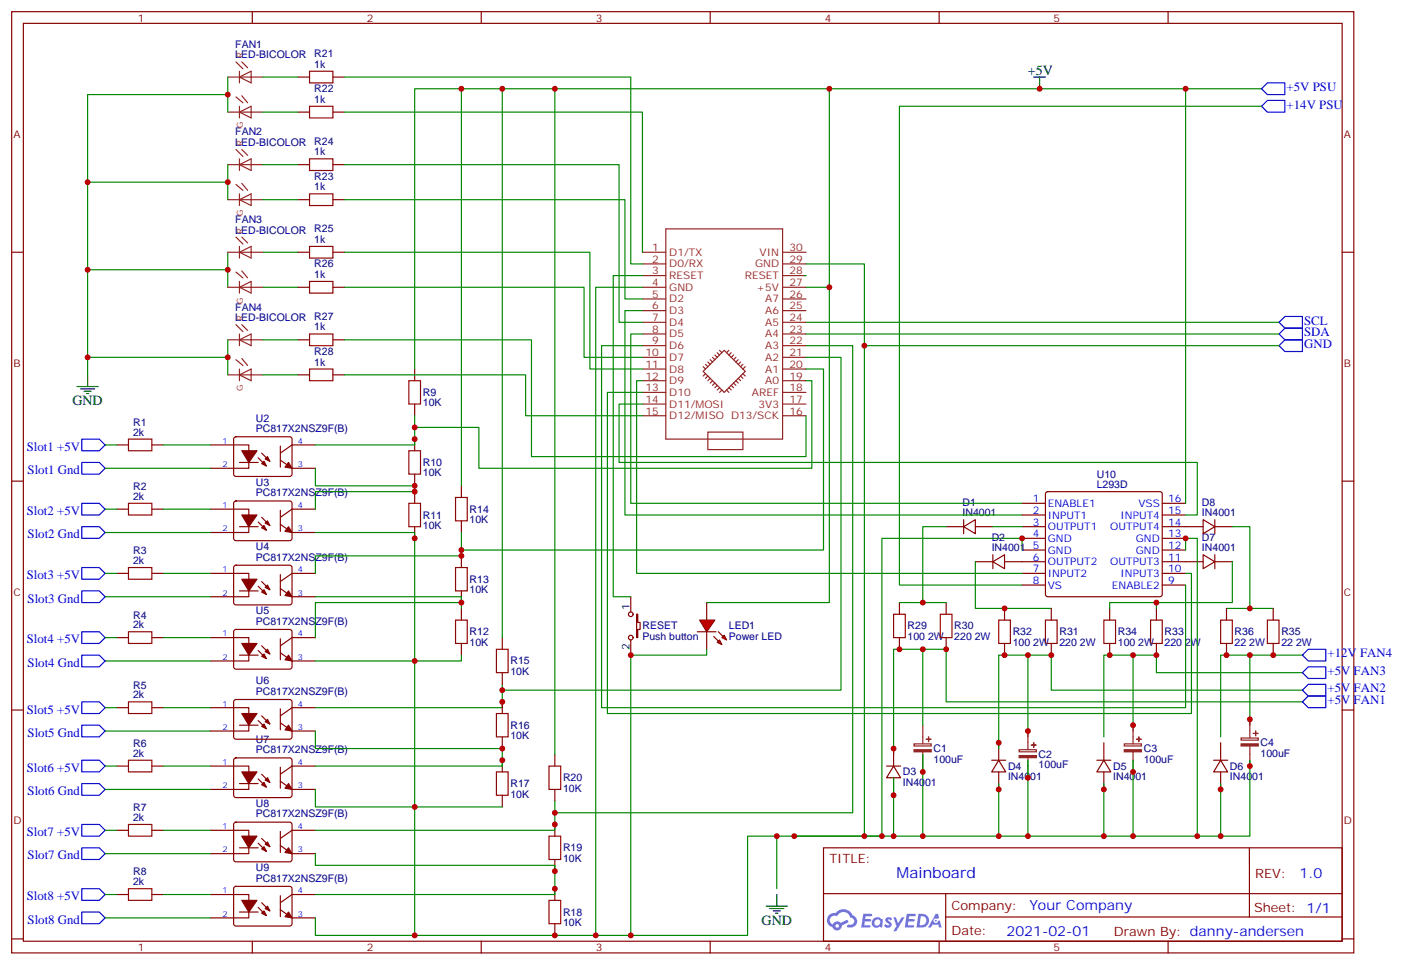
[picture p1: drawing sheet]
<svg xmlns="http://www.w3.org/2000/svg" width="423mm" height="292mm" viewBox="0 0 423 292" stroke-linecap="round" stroke-linejoin="round" font-family="sans-serif">
<g fill="none" stroke="#870000" stroke-width=".35">
<path d="M3.5 3.5h405.4v284.4h-405.4zM7.1 7.1h398.2v277.2h-398.2zM76.2 3.5v3.6M145.3 3.5v3.6M214.5 3.5v3.6M283.6 3.5v3.6M352.8 3.5v3.6M3.5 76.2h3.6M405.3 76.2h3.6M3.5 145.3h3.6M405.3 145.3h3.6M3.5 214.5h3.6"/>
<path d="M405.3 214.5h3.6M248.7 256.1h156.6v28.2h-156.6zM377.3 256.1v20.9M248.7 270h156.5M285.6 277h119.6M285.6 270v14.1M3.5 283.6h3.6M76.2 284.3v3.6M145.3 284.3v3.6M214.5 284.3v3.6M283.6 284.3v3.6M352.8 284.3v3.6"/>
<path d="M405.3 283.6h3.6"/>
</g>
<g fill="#5487ff">
<path d="M267.7 277.3a1.22 1.22 0 0 1 1.7 .3l-.4 .5a.47 .47 0 0 0-.3-.4 .47 .47 0 0 0-.5 .2l.1 .3a1.14 1.14 0 0 1 .8 1.7 1.14 1.14 0 0 1-1.9 0l-.2-.2 .5-.5 .7 .4a.29 .29 0 0 0 .3-.3 .29 .29 0 0 0-.2-.3 1.04 1.04 0 0 1-.6-1.7z"/>
<path d="M260.7 276h2.4l.3 .2-.2 .5-1.8 .1-.1 .8h1.5l.3 .4-.3 .4h-1.6l-.2 1.1h1.7l.2 .3-.2 .3-2.6 .1z"/>
<path d="M273.8 276h2.4l.3 .2-.1 .5-1.8 .1-.2 .8h1.6l.3 .4-.4 .4h-1.6l-.1 1.1h1.7l.2 .3-.2 .3-2.6 .1z"/>
<path d="M282.6 276.1h.7l.3 1.2-.6 .3a.69 .69 0 0 0-1 .3 .69 .69 0 0 0 .4 1 .69 .69 0 0 0 .9-.7l.5-.2 .6 2.2h-.8l-.2-.9h-1.8l-.5 .9h-.8z"/>
<path d="M269.8 277.1h.8l.6 1.8 1.1-1.8h.9l-2.6 4.2h-.8l.9-1.5z"/>
<path d="M277.4 276.1l-.6 4.1h1.3a2.11 2.11 0 0 0 2.5-2.1 2.11 2.11 0 0 0-2.5-2zM278.1 276.8a1.43 1.43 0 0 1 1.6 1.6 1.43 1.43 0 0 1-2 1.1z"/>
<path d="M263.7 277.7a1.54 1.54 0 0 0-.1 2.1 1.54 1.54 0 0 0 2.2 .2l.6 .2 .3-2.3-.2-.2-.4-.1a1.49 1.49 0 0 0-2.4 .1zM264 278.7a.94 .94 0 0 1 1.8 0 .94 .94 0 0 1-1.8 0z"/>
<path d="M250.4 276.4a2.18 2.18 0 0 0 1.1 3.7 1.44 1.44 0 0 0 1.6 1 1.44 1.44 0 0 0 1.2-1.5l2-1-.5-.8-1.9 1a1.47 1.47 0 0 0-2.4 .4 1.39 1.39 0 0 1-.7-1.9 1.39 1.39 0 0 1 2-.5 2.12 2.12 0 0 1 2.2-1.3 2.12 2.12 0 0 1 1.9 1.7 1.14 1.14 0 0 1 1.1 1.4 1.14 1.14 0 0 1-1.7 .8 .43 .43 0 0 0-.5 .3 .43 .43 0 0 0 .4 .5 1.98 1.98 0 0 0 2.5-1.2 1.98 1.98 0 0 0-1.2-2.5 3.1 3.1 0 0 0-5.3-.7l-.9 .1zM252.3 279.7a.55 .55 0 0 1 1.1 0 .55 .55 0 0 1-1.1 0z"/>
<circle cx="282.6" cy="278.1" r=".26"/>
</g>
<path d="M312.2 23.3h3.5M314 23.3v3.5M23.3 116.8h6.3M24.3 117.5h4.3M25.4 118.2h2.1M26.1 118.9h.7M26.5 113.2v3.6M231.4 273.8h6.4M232.5 274.5h4.2M233.5 275.2h2.2M234.2 275.9h.7M234.6 270.2v3.6" fill="none" stroke="#000" stroke-width=".35"/>
<g fill="none" stroke="#00f" stroke-width=".35">
<path d="M381 26.8l1.8-1.8h5.3v3.6h-5.3zM381 32.1l1.8-1.8h5.3v3.6h-5.3zM386.3 97.4l1.8-1.8h5.2v3.5h-5.2zM386.3 100.9l1.8-1.8h5.2v3.6h-5.2zM24.7 132.6h5.3l1.7 1.8-1.7 1.8h-5.3zM24.7 139.7h5.3l1.7 1.8-1.7 1.7h-5.3zM24.7 152h5.3l1.7 1.8-1.7 1.8h-5.3zM24.7 159.1h5.3l1.7 1.8-1.7 1.7h-5.3zM24.7 171.4h5.3l1.7 1.8-1.7 1.8h-5.3zM24.7 178.5h5.3l1.7 1.8-1.7 1.7h-5.3zM24.7 190.9h5.3l1.7 1.7-1.7 1.8h-5.3zM24.7 197.9h5.3l1.7 1.8-1.7 1.7h-5.3z"/>
<path d="M24.7 212h5.3l1.7 1.8-1.7 1.7h-5.3zM24.7 219.1h5.3l1.7 1.7-1.7 1.8h-5.3zM24.7 229.7h5.3l1.7 1.7-1.7 1.8h-5.3zM24.7 236.7h5.3l1.7 1.8-1.7 1.7h-5.3zM24.7 249.1h5.3l1.7 1.7-1.7 1.8h-5.3zM24.7 256.1h5.3l1.7 1.8-1.7 1.7h-5.3zM24.7 268.5h5.3l1.7 1.7-1.7 1.8h-5.3zM24.7 275.5h5.3l1.7 1.8-1.7 1.7h-5.3z"/>
</g>
<g fill="none" stroke="#870000" stroke-width=".35">
<path d="M90 23.3h3.5M90 33.9h3.5M100.5 23.3h3.6M100.5 33.9h3.6M90 49.7h3.5M100.5 49.7h3.6M90 76.2h3.5M90 60.3h3.5M100.5 76.2h3.6M100.5 60.3h3.6M90 86.8h3.5M100.5 86.8h3.6"/>
<path d="M90 102.7h3.5M90 113.2h3.5M100.5 102.7h3.6M100.5 113.2h3.6M125.2 111.5v3.5M35.3 134.4h3.5M45.9 134.4h3.5M63.5 134.4h11.6v7.1h-11.6M70.8 132.1l.5-.2 16.5 .1 .4 .6-.1 10.9-.6 .4h-16.5l-.4-.7v-10.6zM72.3 139.7h5.7M78 138.3l2.4 2.5M79 136.9l2.5 2.4"/>
<path d="M84.7 134.8v6.3M84.7 139l3.5 2.5h7M95.2 134.4h-7l-3.5 2.5M125.2 122.1v3.5M125.2 132.6v3.6M35.3 153.8h3.5M45.9 153.8h3.5M63.5 153.8h11.6v7.1h-11.6M70.8 151.5l.5-.2 16.5 .1 .4 .6-.1 10.9-.6 .4h-16.5l-.4-.7v-10.6zM72.3 159.1h5.7M78 157.7l2.4 2.5M79 156.3l2.5 2.4"/>
<path d="M84.7 154.2v6.3M84.7 158.4l3.5 2.5h7M95.2 153.8h-7l-3.5 2.5M125.2 143.2v3.6M125.2 148.5v3.5M125.2 159.1v3.5M139.3 146.8v3.5M139.3 157.3v3.6M285.8 159.1h5.2M291 159.1l3.6-2.1v4.2zM291 157v4.2M294.6 159.1h5.3"/>
<path d="M308.7 159.1h7M308.7 152h7M308.7 155.6h7M316 148.7l.4-.2h33.9l.5 .2 .2 .5v30.4l-.2 .5-.5 .2h-33.9l-.5-.3-.2-.4v-30.4zM351 159.1h7.1M351 152h7.1M351 155.6h7.1M35.3 173.2h3.5M45.9 173.2h3.5M63.5 173.2h11.6v7.1h-11.6M70.8 171l.5-.3 16.5 .1 .4 .6-.1 10.9-.6 .4h-16.5l-.4-.7v-10.6zM72.3 178.5h5.7"/>
<path d="M78 177.1l2.4 2.5M79 175.7l2.5 2.5M84.7 173.6v6.3M84.7 177.8l3.5 2.5h7M95.2 173.2h-7l-3.5 2.5M139.3 167.9v3.5M139.3 178.5v3.5M308.7 173.2h7M308.7 162.6h7M308.7 166.2h7M308.7 169.7h7M308.7 176.7h7"/>
<path d="M351 173.2h7.1M351 162.6h7.1M351 166.2h7.1M351 169.7h7.1M351 176.7h7.1M35.3 192.6h3.5M45.9 192.6h3.5M63.5 192.6h11.6v7.1h-11.6M70.8 190.4l.5-.3 16.5 .1 .4 .7-.1 10.8-.6 .4h-16.5l-.4-.7v-10.5zM72.3 197.9h5.7M78 196.5l2.4 2.5M79 195.1l2.5 2.5"/>
<path d="M84.7 193v6.3M84.7 197.2l3.5 2.5h7M95.2 192.6h-7l-3.5 2.5M139.3 183.8v3.5M139.3 194.4v3.5M151.7 192.6v3.5M190.5 180.3v4.6M190.5 193.3v4.6M192.3 185.6h.3v2.4h.7v2.1h-.7v2.5h-.3zM35.3 213.8h3.5M45.9 213.8h3.5M63.5 213.8h11.6v7h-11.6"/>
<path d="M70.8 211.5l.5-.2 16.5 .1 .4 .6-.1 10.9-.6 .4-16.5-.1-.4-.6v-10.6zM72.3 219.1h5.7M78 217.7l2.4 2.4M79 216.3l2.5 2.4M84.7 214.1v6.4M84.7 218.4l3.5 2.4h7M95.2 213.8h-7l-3.5 2.5M151.7 203.2v3.5M151.7 212v3.5M35.3 231.4h3.5M45.9 231.4h3.5M63.5 231.4h11.6v7.1h-11.6"/>
<path d="M70.8 229.2l.5-.2h16.5l.4 .7-.1 10.8-.6 .4h-16.5l-.4-.7v-10.5zM72.3 236.7h5.7M78 235.3l2.4 2.5M79 233.9l2.5 2.5M84.7 231.8v6.3M84.7 236l3.5 2.5h7M95.2 231.4h-7l-3.5 2.5M151.7 222.6v3.5M151.7 229.7v3.5M167.6 227.9v3.5M167.6 238.5v3.5M35.3 250.8h3.5"/>
<path d="M45.9 250.8h3.5M63.5 250.8h11.6v7.1h-11.6M70.8 248.6l.5-.2h16.5l.4 .7-.1 10.8-.6 .5-16.5-.1-.4-.7v-10.5zM72.3 256.1h5.7M78 254.7l2.4 2.5M79 253.3l2.5 2.5M84.7 255.4l3.5 2.5h7M84.7 251.2v6.3M95.2 250.8h-7l-3.5 2.5M151.7 240.2v3.6M167.6 249.1v3.5M167.6 259.6v3.6"/>
<path d="M35.3 270.2h3.5M45.9 270.2h3.5M63.5 270.2h11.6v7.1h-11.6M70.8 268l.5-.2h16.5l.4 .7-.1 10.8-.6 .5-16.5-.1-.4-.7v-10.5zM72.3 275.5h5.7M78 274.1l2.4 2.5M79 272.7l2.5 2.5M84.7 270.6v6.3M84.7 274.8l3.5 2.5h7M95.2 270.2h-7l-3.5 2.5M167.6 268.5v3.5M167.6 279v3.6"/>
<circle cx="190.5" cy="192.6" r=".71"/>
<circle cx="190.5" cy="185.6" r=".71"/>
</g>
<g fill="#870000" stroke="#870000" stroke-width=".35">
<path d="M87.1 256.1l1.1 1.8-2.1-.4z"/>
<path d="M79 256.5l.7-.7 .7 1.4z"/>
<path d="M80.1 255.1l.7-.7 .7 1.4z"/>
<path d="M73 252.6h4.6l-2.5 3.5z"/>
<path d="M87.1 236.7l1.1 1.8-2.1-.4z"/>
<path d="M79 237.1l.7-.7 .7 1.4z"/>
<path d="M80.8 235l.7 1.4-1.4-.7z"/>
<path d="M73 233.2h4.6l-2.5 3.5z"/>
<path d="M87.1 219.1l1.1 1.7-2.1-.3z"/>
<path d="M79 219.4l.7-.7 .7 1.4z"/>
<path d="M80.1 218l.7-.7 .7 1.4z"/>
<path d="M73 215.5h4.6l-2.5 3.6z"/>
<path d="M87.1 197.9l1.1 1.8-2.1-.4z"/>
<path d="M79 198.3l.7-.7 .7 1.4z"/>
<path d="M80.1 196.8l.7-.7 .7 1.5z"/>
<path d="M73 194.4h4.6l-2.5 3.5z"/>
<path d="M87.1 178.5l1.1 1.8-2.1-.4z"/>
<path d="M79 178.9l.7-.7 .7 1.4z"/>
<path d="M80.1 177.4l.7-.7 .7 1.5z"/>
<path d="M73 175h4.6l-2.5 3.5z"/>
<path d="M87.1 159.1l1.1 1.8-2.1-.4z"/>
<path d="M79 159.5l.7-.8 .7 1.5z"/>
<path d="M80.1 158l.7-.7 .7 1.4z"/>
<path d="M73 155.6h4.6l-2.5 3.5z"/>
<path d="M87.1 139.7l1.1 1.8-2.1-.4z"/>
<path d="M79 140.1l.7-.8 .7 1.5z"/>
<path d="M80.8 137.9l.7 1.4-1.4-.7z"/>
<path d="M73 136.2h4.6l-2.5 3.5z"/>
<path d="M87.1 275.5l1.1 1.8-2.1-.4z"/>
<path d="M79 275.9l.7-.7 .7 1.4z"/>
<path d="M80.8 273.8l.7 1.4-1.4-.7z"/>
<path d="M73 272h4.6l-2.5 3.5z"/>
</g>
<g fill="none" stroke="#a10000" stroke-width=".35">
<path d="M93.5 21.5h7v3.5h-7zM93.5 32.1h7v3.5h-7zM93.5 48h7v3.5h-7zM93.5 58.6h7v3.5h-7zM93.5 74.4h7v3.6h-7zM93.5 85h7v3.5h-7zM93.5 100.9h7v3.5h-7zM93.5 111.5h7v3.5h-7zM123.5 115h3.5v7.1h-3.5zM38.8 132.6h7.1v3.6h-7.1zM123.5 136.2h3.5v7h-3.5zM38.8 152h7.1v3.6h-7.1z"/>
<path d="M123.5 152h3.5v7.1h-3.5zM137.6 150.3h3.5v7h-3.5zM38.8 171.4h7.1v3.6h-7.1zM137.6 171.4h3.5v7.1h-3.5zM38.8 190.9h7.1v3.5h-7.1zM137.6 187.3h3.5v7.1h-3.5zM149.9 196.1h3.6v7.1h-3.6zM38.8 212h7.1v3.5h-7.1zM149.9 215.5h3.6v7.1h-3.6zM38.8 229.7h7.1v3.5h-7.1zM149.9 233.2h3.6v7h-3.6zM165.8 231.4h3.5v7.1h-3.5z"/>
<path d="M38.8 249.1h7.1v3.5h-7.1zM165.8 252.6h3.5v7h-3.5zM38.8 268.5h7.1v3.5h-7.1zM165.8 272h3.5v7h-3.5z"/>
</g>
<g fill="none" stroke="#008700" stroke-width=".35">
<path d="M68.8 28.6h-42.3v26.4M68.8 23.3v10.6M79.4 23.3h10.6M79.4 33.9h10.6M139.3 26.8h-14.1v84.7M151.7 26.8h-12.4v120M167.6 26.8h-15.9v165.8M358.1 26.8v125.2M381 26.8h-213.4v201.1M68.8 55h-42.3v26.5M68.8 49.7v10.6M79.4 49.7h10.6"/>
<path d="M68.8 76.2v10.6M79.4 76.2h10.6M79.4 60.3h10.6M68.8 81.5h-42.3v26.4M79.4 86.8h10.6M68.8 107.9h-42.3v5.3M68.8 102.7v10.5M79.4 102.7h10.6M79.4 113.2h10.6M31.7 134.4h3.6M49.4 134.4h14.1M125.2 125.6v8.8h-30"/>
<path d="M31.7 153.8h3.6M31.7 141.5h31.8M49.4 153.8h14.1M95.2 141.5v5.3h30v1.7h-30v5.3M31.7 173.2h3.6M31.7 160.9h31.8M49.4 173.2h14.1M95.2 160.9h30v82.9M139.3 160.9v7h-44.1v5.3M308.7 166.2v-3.6h-42.4v90h-26.4M31.7 192.6h3.6M31.7 180.3h31.8"/>
<path d="M31.7 199.7h31.8M49.4 192.6h14.1M95.2 180.3h44.1v3.5M139.3 182h-44.1v10.6M139.3 197.9v1.8h-44.1M31.7 213.8h3.6M49.4 213.8h14.1M151.7 206.7v7.1h-56.5M31.7 231.4h3.6M31.7 220.8h31.8M31.7 238.5h31.8M49.4 231.4h14.1"/>
<path d="M95.2 220.8v5.3h56.5v5.3h-56.5M95.2 238.5v5.3h56.5M31.7 250.8h3.6M31.7 257.9h31.8M49.4 250.8h14.1M95.2 257.9v3.5h72.4v8.8h-72.4M167.6 242v8.8h-72.4M31.7 270.2h3.6M31.7 277.3h31.8M49.4 270.2h14.1M95.2 277.3v5.3h72.4"/>
</g>
<g fill="none" stroke="#8c2424" stroke-width=".35">
<path d="M71.3 18.7l2.1 2.1M73 18.7l1.8 1.8M68.8 23.3h10.6M68.8 33.9h10.6M71.3 29.3l2.1 1.7M72.3 21.5v3.5M72.3 32.1v3.5M72.3 23.3l3.5-1.8v3.5zM72.3 33.9l3.5-1.8v3.5zM73 28.9l1.8 2.1M68.8 49.7h10.6M71.3 45.2l2.1 2.1"/>
<path d="M71.3 55.7l2.1 1.8M72.3 48v3.5M72.3 58.6v3.5M72.3 49.7l3.5-1.7v3.5zM73 45.2l1.8 1.7M73 55.4l1.8 2.1M68.8 76.2h10.6M68.8 60.3h10.6M71.3 71.6l2.1 2.1M72.3 74.4v3.6M72.3 60.3l3.5-1.7v3.5zM72.3 76.2l3.5-1.8v3.6z"/>
<path d="M73 71.6l1.8 1.8M68.8 86.8h10.6M71.3 98.1l2.1 2.1M71.3 82.2l2.1 1.8M72.3 85v3.5M72.3 86.8l3.5-1.8v3.5zM73 98.1l1.8 1.7M73 81.8l1.8 2.2M68.8 102.7h10.6M68.8 113.2h10.6M71.3 108.7l2.1 1.7M72.3 102.7l3.5-1.8v3.5z"/>
<path d="M72.3 100.9v3.5M72.3 111.5v3.5M72.3 113.2l3.5-1.7v3.5zM73 108.3l1.8 2.1"/>
</g>
<g fill="#f00" stroke="#870000" stroke-width=".35">
<path d="M211.3 187.3h4.6l-2.5 3.6z"/>
<path d="M210.6 190.9h5.7z"/>
</g>
<g fill="#870000" stroke="#870000" stroke-width=".35">
<path d="M217 190.9l1.4 1.4z"/>
<path d="M215.5 192.3l1.5 1.4z"/>
</g>
<g fill="#f00" stroke="#870000" stroke-width=".35">
<path d="M218 192.6l.7-.7 .7 1.4z"/>
<path d="M216.6 194l.7-.7 .7 1.4z"/>
</g>
<g fill="none" stroke="#870000" stroke-width=".35">
<path d="M358.1 159.1h5.3M363.4 157l3.5 2.1-3.5 2.1zM366.9 157v4.2M366.9 159.1h5.3M294.6 169.7h5.3M299.9 169.7l3.5-2.1v4.2zM299.9 167.6v4.2M303.4 169.7h5.3M358.1 169.7h5.3M363.4 167.6l3.5 2.1-3.5 2.1zM366.9 169.7h5.3M366.9 167.6v4.2"/>
<path d="M213.4 182v5.3M213.4 190.9v5.2M271.6 182v3.6M271.6 192.6v3.5M285.8 182v3.6M285.8 192.6v3.5M303.4 183.8v3.5M303.4 194.4v3.5M317.5 183.8v3.5M317.5 194.4v3.5M335.1 183.8v3.5M335.1 194.4v3.5"/>
<path d="M349.2 183.8v3.5M349.2 194.4v3.5M370.4 183.8v3.5M370.4 194.4v3.5M384.5 183.8v3.5M384.5 194.4v3.5M267.8 231.4h4.2M269.9 231.4l2.1 3.6h-4.2zM269.9 226.1v5.3M269.9 235v5.2M299.5 229.7h4.2M301.6 229.7l2.1 3.5h-4.2z"/>
<path d="M301.6 224.4v5.3M301.6 233.2v5.3M331.3 229.7h4.2M333.4 229.7l2.1 3.5h-4.2zM333.4 224.4v5.3M333.4 233.2v5.3M366.5 229.7h4.3M368.7 229.7l2.1 3.5h-4.3zM368.7 224.4v5.3M368.7 233.2v5.3"/>
</g>
<g fill="none" stroke="#008700" stroke-width=".35">
<path d="M104.1 33.9h89.9v42.3M104.1 23.3h86.4v56.4h3.5M250.5 26.8v60h-7.1M381 32.1h-109.4v144.6h37.1M104.1 49.7h82.9v47.7h7M104.1 60.3h84.6v30h5.3M104.1 76.2h74.1v35.3h15.8M243.4 79.7h17.7v172.9M104.1 86.8h72.3v21.1h17.6M194 86.8h-14.1v195.8h-12.3M194 83.3h-8.8v97h5.3M194 93.8h-5.3v61.8h120"/>
<path d="M243.1 83.3h.3M243.4 97.4h142.9M250.5 86.8v95.2h-37.1M104.1 113.2h54.6v12.4h35.3M104.1 102.7h56.4v35.2h82.9v-12.3M194 100.9h-3.5v51.1h118.2M194 104.4h-12.3v109.4h176.4v-37.1M194 115h-1.7v58.2h116.4M194 118.5h-10.6v97h176.4v-42.3h-1.7M243.4 104.4h14.1v141.1h-89.9M243.4 107.9h10.6v100.6h-102.3M243.4 111.5h5.3v54.7h-109.4"/>
<path d="M243.4 115h1.8v26.5h-100.6v-12.4h-19.4M243.4 100.9h142.9M261.1 104.4h125.2M194 122.1h-7v17.6h174.6v15.9h-3.5M285.8 159.1h-7.1v22.9M299.9 159.1h8.8M372.2 159.1h5.3v24.7M294.6 169.7v14.1h22.9M358.1 166.2v-3.6h3.5v90h-135.8v30h-45.9M372.2 169.7v12.3h-37.1v1.8M213.4 196.1v1.8h-22.9v84.7M271.6 182h14.2"/>
<path d="M278.7 196.1v23M310.4 197.9v24.7M342.2 197.9v22.9M349.2 182v1.8M370.4 183.8h14.1M377.5 197.9v21.2M393.3 197.9h-24.6v24.7M393.3 212h-107.5v-15.9h-15.9v31.8M393.3 208.5h-75.8v-10.6h-15.9v28.2M393.3 203.2h-44.1v-5.3h-15.8v24.7M269.9 235v17.6M278.7 227.9v24.7"/>
<path d="M301.6 236.7v15.9M310.4 229.7v22.9M333.4 236.7v15.9M342.2 229.7v22.9M368.7 236.7v15.9M377.5 229.7v22.9h-15.9M125.2 243.8v38.8M234.6 252.6v15.9"/>
</g>
<g fill="none" stroke="#8c2424" stroke-width=".35">
<path d="M194 79.7h7.1M194 76.2h7.1M201.1 69.1h35.3v63.5h-35.3zM236.4 79.7h7M236.4 76.2h7M194 97.4h7.1M194 93.8h7.1M194 90.3h7.1M194 86.8h7.1M194 83.3h7.1M236.4 97.4h7M236.4 93.8h7"/>
<path d="M236.4 90.3h7M236.4 86.8h7M236.4 83.3h7M194 118.5h7.1M194 115h7.1M194 111.5h7.1M194 107.9h7.1M194 104.4h7.1M194 100.9h7.1M212.4 110.8l.7 .7M213.1 112.9l-.7 .7M213.1 110.1l.7 .7"/>
<path d="M213.8 113.6l-.7 .7M213.8 109.4l.7 .7M214.5 114.3l-.7 .7M214.5 108.7l.7 .7M215.2 115l-.7 .7M215.2 107.9l.7 .8M215.9 115.7l-.7 .7M215.9 107.2l.7 .7M216.6 116.4l-.7 .7M216.6 106.5l.7 .7M217.3 117.1l-.7 .7M217.3 105.8l.7 .7"/>
<path d="M218 117.8l-.7 .7M218.7 105.8l6.4 6.4-6.4 6.3-6.3-6.3zM219.4 117.8l.7 .7M220.1 105.8l-.7 .7M220.1 117.1l.7 .7M220.8 106.5l-.7 .7M220.8 116.4l.7 .7M221.5 107.2l-.7 .7M221.5 115.7l.7 .7M222.2 107.9l-.7 .8M222.2 115l.8 .7M223 108.7l-.8 .7"/>
<path d="M223 114.3l.7 .7M223.7 109.4l-.7 .7M223.7 113.6l.7 .7M224.4 110.1l-.7 .7M224.4 112.9l.7 .7M225.1 110.8l-.7 .7M236.4 118.5h7M236.4 115h7M236.4 111.5h7M236.4 107.9h7M236.4 104.4h7M236.4 100.9h7"/>
<path d="M194 125.6h7.1M194 122.1h7.1M213.8 130.5h10.6v5.3h-10.6zM236.4 125.6h7M236.4 122.1h7M278.7 219.1v5.6M342.2 219.1v5.6M377.5 217.3v5.7M276 224.7h5.2v.7h-5.2zM278.7 227.2v6M307.8 226.5h5.2v.6h-5.2zM310.4 220.8v5.7"/>
<path d="M310.4 229v6M339.5 224.7h5.2v.7h-5.2zM342.2 227.2v6M374.8 223h5.2v.6h-5.2zM377.5 225.4v6"/>
</g>
<g fill="#8c2424" stroke="#8c2424" stroke-width=".35">
<path d="M276 226.5h5.2v.6h-5.2z"/>
<path d="M279.8 223.3h1.4z"/>
<path d="M280.4 222.6l.1 1.4z"/>
<path d="M307.8 228.2h5.2v.7h-5.2z"/>
<path d="M311.5 225.1h1.4z"/>
<path d="M312.2 224.4v1.4z"/>
<path d="M339.5 226.5h5.2v.6h-5.2z"/>
<path d="M343.3 223.3h1.4z"/>
<path d="M343.9 222.6l.1 1.4z"/>
<path d="M374.8 224.7h5.2v.7h-5.2z"/>
<path d="M378.5 221.5l1.4 .1z"/>
<path d="M379.2 220.8v1.5z"/>
</g>
<path d="M269.9 185.6h3.5v7h-3.5zM284 185.6h3.5v7h-3.5zM301.6 187.3h3.6v7.1h-3.6zM315.7 187.3h3.6v7.1h-3.6zM333.4 187.3h3.5v7.1h-3.5zM347.5 187.3h3.5v7.1h-3.5zM368.7 187.3h3.5v7.1h-3.5zM382.8 187.3h3.5v7.1h-3.5z" fill="none" stroke="#a10000" stroke-width=".35"/>
<path d="M386.3 104.4l1.8-1.7h5.2v3.5h-5.2zM393.3 197.9l1.8-1.8h5.3v3.6h-5.3zM393.3 208.5l1.8-1.8h5.3v3.6h-5.3zM393.3 212l1.8-1.7h5.3v3.5h-5.3zM395.1 201.4h5.3v3.6h-5.3l-1.8-1.8z" fill="none" stroke="#00f" stroke-width=".35"/>
<g fill="#c00">
<circle cx="125.2" cy="146.8" r=".88"/>
<circle cx="125.2" cy="148.5" r=".88"/>
<circle cx="139.3" cy="167.9" r=".88"/>
<circle cx="139.3" cy="182" r=".88"/>
<circle cx="151.7" cy="212" r=".88"/>
<circle cx="151.7" cy="226.1" r=".88"/>
<circle cx="151.7" cy="229.7" r=".88"/>
<circle cx="125.2" cy="243.8" r=".88"/>
<circle cx="125.2" cy="162.6" r=".88"/>
<circle cx="167.6" cy="268.5" r=".88"/>
<circle cx="167.6" cy="249.1" r=".88"/>
<circle cx="167.6" cy="263.2" r=".88"/>
<circle cx="125.2" cy="199.7" r=".88"/>
<circle cx="167.6" cy="26.8" r=".88"/>
<circle cx="151.7" cy="26.8" r=".88"/>
<circle cx="125.2" cy="132.6" r=".88"/>
<circle cx="139.3" cy="26.8" r=".88"/>
<circle cx="68.8" cy="107.9" r=".88"/>
<circle cx="26.5" cy="107.9" r=".88"/>
<circle cx="68.8" cy="81.5" r=".88"/>
<circle cx="26.5" cy="81.5" r=".88"/>
<circle cx="68.8" cy="55" r=".88"/>
<circle cx="68.8" cy="28.6" r=".88"/>
<circle cx="26.5" cy="55" r=".88"/>
<circle cx="314" cy="26.8" r=".88"/>
<circle cx="358.1" cy="26.8" r=".88"/>
<circle cx="308.7" cy="162.6" r=".88"/>
<circle cx="278.7" cy="182" r=".88"/>
<circle cx="278.7" cy="196.1" r=".88"/>
<circle cx="271.6" cy="196.1" r=".88"/>
<circle cx="303.4" cy="197.9" r=".88"/>
<circle cx="310.4" cy="197.9" r=".88"/>
<circle cx="303.4" cy="183.8" r=".88"/>
<circle cx="335.1" cy="197.9" r=".88"/>
<circle cx="342.2" cy="197.9" r=".88"/>
<circle cx="370.4" cy="197.9" r=".88"/>
<circle cx="377.5" cy="197.9" r=".88"/>
<circle cx="349.3" cy="182" r=".88"/>
<circle cx="377.5" cy="183.8" r=".88"/>
<circle cx="266.3" cy="252.6" r=".88"/>
<circle cx="278.7" cy="252.6" r=".88"/>
<circle cx="269.9" cy="252.6" r=".88"/>
<circle cx="301.6" cy="252.6" r=".88"/>
<circle cx="310.4" cy="252.6" r=".88"/>
<circle cx="358.1" cy="162.6" r=".88"/>
<circle cx="333.4" cy="252.6" r=".88"/>
<circle cx="342.2" cy="252.6" r=".88"/>
<circle cx="361.6" cy="252.6" r=".88"/>
<circle cx="368.7" cy="252.6" r=".88"/>
<circle cx="384.5" cy="197.9" r=".88"/>
<circle cx="349.3" cy="197.9" r=".88"/>
<circle cx="317.5" cy="197.9" r=".88"/>
<circle cx="285.8" cy="196.1" r=".88"/>
<circle cx="167.6" cy="282.6" r=".88"/>
<circle cx="179.9" cy="282.6" r=".88"/>
<circle cx="239.9" cy="252.6" r=".88"/>
<circle cx="234.6" cy="252.6" r=".88"/>
<circle cx="261.1" cy="252.6" r=".88"/>
<circle cx="250.5" cy="26.8" r=".88"/>
<circle cx="250.5" cy="86.8" r=".88"/>
<circle cx="310.4" cy="234.9" r=".88"/>
<circle cx="342.2" cy="233.2" r=".88"/>
<circle cx="377.5" cy="231.4" r=".88"/>
<circle cx="269.9" cy="240.2" r=".88"/>
<circle cx="278.7" cy="233.2" r=".88"/>
<circle cx="301.6" cy="238.5" r=".88"/>
<circle cx="333.4" cy="238.5" r=".88"/>
<circle cx="368.7" cy="238.5" r=".88"/>
<circle cx="269.9" cy="226.1" r=".88"/>
<circle cx="310.4" cy="220.8" r=".88"/>
<circle cx="301.6" cy="224.4" r=".88"/>
<circle cx="342.2" cy="219.1" r=".88"/>
<circle cx="377.5" cy="217.3" r=".88"/>
<circle cx="190.5" cy="282.6" r=".88"/>
<circle cx="190.5" cy="197.9" r=".88"/>
<circle cx="167.6" cy="245.5" r=".88"/>
<circle cx="151.7" cy="208.5" r=".88"/>
<circle cx="139.3" cy="166.2" r=".88"/>
<circle cx="125.2" cy="129.1" r=".88"/>
<circle cx="261.1" cy="104.4" r=".88"/>
<circle cx="125.2" cy="282.6" r=".88"/>
</g>
<text font-size="4.6" fill="#00f" x="270.8" y="265.1">Mainboard</text>
<g font-size="4.2">
<text x="310.4" y="22.6">+5V</text>
<text x="21.9" y="122.4">GND</text>
<text x="230" y="279.4">GND</text>
</g>
<g font-size="4.2" fill="#00f">
<text x="392.5" y="265.4">1.0</text>
<text x="310.9" y="274.9">Your Company</text>
<text x="304" y="282.7">2021-02-01</text>
</g>
<g font-size="3.9" fill="#00f">
<text x="388.6" y="27.5">+5V PSU</text>
<text x="388.6" y="32.8">+14V PSU</text>
<text x="393.9" y="98.1">SCL</text>
<text x="393.9" y="101.6">SDA</text>
<text x="393.9" y="105.1">GND</text>
<text x="8.1" y="136.2">Slot1 +5V</text>
<text x="8.3" y="143.2">Slot1 Gnd</text>
<text x="8.1" y="155.6">Slot2 +5V</text>
<text x="8.3" y="162.6">Slot2 Gnd</text>
<text x="8.1" y="175">Slot3 +5V</text>
<text x="8.3" y="182">Slot3 Gnd</text>
<text x="8.1" y="194.4">Slot4 +5V</text>
<text x="8.3" y="201.4">Slot4 Gnd</text>
<text x="400.9" y="198.6">+12V FAN4</text>
<text x="400.9" y="203.9">+5V FAN3</text>
<text x="400.9" y="209.2">+5V FAN2</text>
<text x="8.1" y="215.5">Slot5 +5V</text>
<text x="400.9" y="212.7">+5V FAN1</text>
<text x="8.3" y="222.6">Slot5 Gnd</text>
<text x="8.1" y="233.2">Slot6 +5V</text>
<text x="8.3" y="240.2">Slot6 Gnd</text>
<text x="8.1" y="252.6">Slot7 +5V</text>
<text x="8.3" y="259.6">Slot7 Gnd</text>
<text x="8.1" y="272">Slot8 +5V</text>
<text x="8.3" y="279">Slot8 Gnd</text>
</g>
<g font-size="3.9" fill="#800">
<text x="250.5" y="260.7">TITLE:</text>
<text x="379.1" y="265.4">REV:</text>
<text x="287.4" y="274.9">Company:</text>
<text x="378.7" y="275.5">Sheet: 1/1</text>
<text x="287.4" y="282.6">Date:</text>
<text x="336.4" y="282.7">Drawn By: danny-andersen</text>
</g>
<g font-size="3.2" fill="#800">
<text x="41.6" y="6.5">1</text>
<text x="110.8" y="6.5">2</text>
<text x="179.9" y="6.5">3</text>
<text x="249.1" y="6.5">4</text>
<text x="318.2" y="6.5">5</text>
<text x="4.1" y="41.6">A</text>
<text x="405.9" y="41.6">A</text>
<text x="4.1" y="110.8">B</text>
<text x="405.9" y="110.8">B</text>
<text x="4.1" y="179.9">C</text>
<text x="405.9" y="179.9">C</text>
<text x="4.1" y="249.1">D</text>
<text x="405.9" y="249.1">D</text>
<text x="41.6" y="287.3">1</text>
<text x="110.8" y="287.3">2</text>
<text x="179.9" y="287.3">3</text>
<text x="249.1" y="287.3">4</text>
<text x="318.2" y="287.3">5</text>
</g>
<g font-size="3.2" fill="#000080">
<text x="71.1" y="17.6">LED-BICOLOR</text>
<text x="71.1" y="14.5">FAN1</text>
<text x="94.9" y="17.3">R21</text>
<text x="94.9" y="20.5">1k</text>
<text x="94.9" y="27.9">R22</text>
<text x="94.9" y="31">1k</text>
<text x="71.1" y="40.9">FAN2</text>
<text x="71.1" y="44.1">LED-BICOLOR</text>
<text x="94.9" y="46.9">1k</text>
<text x="94.9" y="43.7">R24</text>
<text x="94.9" y="57.5">1k</text>
<text x="94.9" y="54.3">R23</text>
<text x="71.1" y="70.6">LED-BICOLOR</text>
<text x="71.1" y="67.4">FAN3</text>
<text x="94.9" y="70.2">R25</text>
<text x="94.9" y="73.4">1k</text>
<text x="94.9" y="84">1k</text>
<text x="94.9" y="80.8">R26</text>
<text x="71.1" y="93.8">FAN4</text>
<text x="71.1" y="97">LED-BICOLOR</text>
<text x="94.9" y="99.8">1k</text>
<text x="94.9" y="96.7">R27</text>
<text x="94.9" y="107.2">R28</text>
<text x="94.9" y="110.4">1k</text>
<text x="127.7" y="119.6">R9</text>
<text x="127.7" y="122.8">10K</text>
<text x="40.2" y="131.6">2k</text>
<text x="40.2" y="128.6">R1</text>
<text x="77.3" y="130.5">PC817X2NSZ9F(B)</text>
<text x="77.3" y="127.4">U2</text>
<text x="127.7" y="143.9">10K</text>
<text x="127.7" y="140.8">R10</text>
<text x="40.2" y="148">R2</text>
<text x="77.3" y="149.9">PC817X2NSZ9F(B)</text>
<text x="77.3" y="146.8">U3</text>
<text x="331.2" y="147.5">L293D</text>
<text x="331.2" y="144.5">U10</text>
<text x="40.2" y="151">2k</text>
<text x="141.8" y="154.9">R14</text>
<text x="290.7" y="155.9">IN4001</text>
<text x="290.7" y="152.8">D1</text>
<text x="363" y="155.9">IN4001</text>
<text x="363" y="152.8">D8</text>
<text x="127.7" y="159.8">10K</text>
<text x="127.7" y="156.6">R11</text>
<text x="141.8" y="158">10K</text>
<text x="40.2" y="167.4">R3</text>
<text x="77.3" y="166.2">U4</text>
<text x="299.5" y="166.5">IN4001</text>
<text x="299.5" y="163.3">D2</text>
<text x="363" y="166.5">IN4001</text>
<text x="363" y="163.3">D7</text>
<text x="40.2" y="170.4">2k</text>
<text x="77.3" y="169.3">PC817X2NSZ9F(B)</text>
<text x="141.8" y="179.2">10K</text>
<text x="141.8" y="176">R13</text>
<text x="77.3" y="185.6">U5</text>
<text x="40.2" y="189.8">2k</text>
<text x="40.2" y="186.9">R4</text>
<text x="77.3" y="188.7">PC817X2NSZ9F(B)</text>
<text x="141.8" y="191.9">R12</text>
<text x="194" y="190.1">RESET</text>
<text x="220.1" y="190.1">LED1</text>
<text x="274.1" y="190.1">R29</text>
<text x="288.2" y="190.1">R30</text>
<text x="305.9" y="191.9">R32</text>
<text x="320" y="191.9">R31</text>
<text x="337.6" y="191.9">R34</text>
<text x="351.7" y="191.9">R33</text>
<text x="372.9" y="191.9">R36</text>
<text x="387" y="191.9">R35</text>
<text x="141.8" y="195.1">10K</text>
<text x="194" y="193.3">Push button</text>
<text x="220.1" y="193.3">Power LED</text>
<text x="274.1" y="193.3">100 2W</text>
<text x="288.2" y="193.3">220 2W</text>
<text x="305.9" y="195.1">100 2W</text>
<text x="320" y="195.1">220 2W</text>
<text x="337.6" y="195.1">100 2W</text>
<text x="351.7" y="195.1">220 2W</text>
<text x="372.9" y="195.1">22 2W</text>
<text x="387" y="195.1">22 2W</text>
<text x="154.2" y="203.9">10K</text>
<text x="154.2" y="200.7">R15</text>
<text x="40.2" y="208">R5</text>
<text x="77.3" y="209.9">PC817X2NSZ9F(B)</text>
<text x="77.3" y="206.7">U6</text>
<text x="40.2" y="211">2k</text>
<text x="154.2" y="220.1">R16</text>
<text x="40.2" y="225.7">R6</text>
<text x="77.3" y="227.5">PC817X2NSZ9F(B)</text>
<text x="77.3" y="224.4">U7</text>
<text x="154.2" y="223.3">10K</text>
<text x="281.9" y="227.2">C1</text>
<text x="345.4" y="227.2">C3</text>
<text x="380.7" y="225.4">C4</text>
<text x="40.2" y="228.6">2k</text>
<text x="281.9" y="230.4">100uF</text>
<text x="304.4" y="232.5">D4</text>
<text x="313.7" y="232.1">100uF</text>
<text x="313.7" y="229">C2</text>
<text x="336.2" y="232.5">D5</text>
<text x="345.4" y="230.4">100uF</text>
<text x="371.5" y="232.5">D6</text>
<text x="380.7" y="228.6">100uF</text>
<text x="154.2" y="237.8">R17</text>
<text x="170" y="239.2">10K</text>
<text x="170" y="236">R20</text>
<text x="272.7" y="237.4">IN4001</text>
<text x="272.7" y="234.2">D3</text>
<text x="304.4" y="235.7">IN4001</text>
<text x="336.2" y="235.7">IN4001</text>
<text x="371.5" y="235.7">IN4001</text>
<text x="40.2" y="245.1">R7</text>
<text x="77.3" y="243.8">U8</text>
<text x="154.2" y="240.9">10K</text>
<text x="40.2" y="248">2k</text>
<text x="77.3" y="246.9">PC817X2NSZ9F(B)</text>
<text x="170" y="257.2">R19</text>
<text x="77.3" y="263.2">U9</text>
<text x="170" y="260.4">10K</text>
<text x="40.2" y="267.4">2k</text>
<text x="40.2" y="264.5">R8</text>
<text x="77.3" y="266.3">PC817X2NSZ9F(B)</text>
<text x="170" y="279.8">10K</text>
<text x="170" y="276.6">R18</text>
</g>
<g font-size="3.2" fill="#8d2323">
<text x="196.9" y="75.8">1</text>
<text x="202.1" y="77.3">D1/TX</text>
<text x="229.4" y="77.3">VIN</text>
<text x="238.5" y="75.8">30</text>
<text x="196.9" y="79.4">2</text>
<text x="196.9" y="82.9">3</text>
<text x="202.1" y="80.8">D0/RX</text>
<text x="228" y="80.8">GND</text>
<text x="238.5" y="82.9">28</text>
<text x="238.5" y="79.4">29</text>
<text x="196.9" y="86.4">4</text>
<text x="196.9" y="90">5</text>
<text x="202.1" y="84.3">RESET</text>
<text x="202.1" y="87.8">GND</text>
<text x="225" y="84.3">RESET</text>
<text x="228.5" y="87.8">+5V</text>
<text x="238.5" y="90">26</text>
<text x="238.5" y="86.4">27</text>
<text x="196.9" y="93.5">6</text>
<text x="202.1" y="91.4">D2</text>
<text x="202.1" y="94.9">D3</text>
<text x="231.1" y="94.9">A6</text>
<text x="231.1" y="91.4">A7</text>
<text x="238.5" y="93.5">25</text>
<text x="196.9" y="97">7</text>
<text x="196.9" y="100.5">8</text>
<text x="202.1" y="98.4">D4</text>
<text x="202.1" y="102">D5</text>
<text x="231.1" y="102">A4</text>
<text x="231.1" y="98.4">A5</text>
<text x="238.5" y="100.5">23</text>
<text x="238.5" y="97">24</text>
<text x="194.9" y="107.6">10</text>
<text x="196.9" y="104.1">9</text>
<text x="202.1" y="105.5">D6</text>
<text x="231.1" y="105.5">A3</text>
<text x="238.5" y="107.6">21</text>
<text x="238.5" y="104.1">22</text>
<text x="194.9" y="111.1">11</text>
<text x="202.1" y="109">D7</text>
<text x="202.1" y="112.5">D8</text>
<text x="231.1" y="112.5">A1</text>
<text x="231.1" y="109">A2</text>
<text x="238.5" y="111.1">20</text>
<text x="194.9" y="114.7">12</text>
<text x="194.9" y="118.2">13</text>
<text x="202.1" y="116.1">D9</text>
<text x="202.1" y="119.6">D10</text>
<text x="227.1" y="119.6">AREF</text>
<text x="231.1" y="116.1">A0</text>
<text x="238.5" y="118.2">18</text>
<text x="238.5" y="114.7">19</text>
<text x="194.9" y="125.2">15</text>
<text x="194.9" y="121.7">14</text>
<text x="202.1" y="123.1">D11/MOSI</text>
<text x="229.1" y="123.1">3V3</text>
<text x="238.5" y="125.2">16</text>
<text x="238.5" y="121.7">17</text>
<text x="202.1" y="126.6">D12/MISO D13/SCK</text>
</g>
<g font-size="3.2" fill="#00f">
<text x="312" y="151.7">1</text>
<text x="312" y="155.2">2</text>
<text x="316.4" y="153.1">ENABLE1</text>
<text x="343.8" y="153.1">VSS</text>
<text x="352.8" y="155.2">15</text>
<text x="352.8" y="151.7">16</text>
<text x="312" y="158.7">3</text>
<text x="316.4" y="156.6">INPUT1</text>
<text x="316.4" y="160.2">OUTPUT1</text>
<text x="335.3" y="160.2">OUTPUT4</text>
<text x="338.4" y="156.6">INPUT4</text>
<text x="352.8" y="158.7">14</text>
<text x="312" y="162.3">4</text>
<text x="312" y="165.8">5</text>
<text x="316.4" y="163.7">GND</text>
<text x="316.4" y="167.2">GND</text>
<text x="343" y="167.2">GND</text>
<text x="343" y="163.7">GND</text>
<text x="352.8" y="165.8">12</text>
<text x="352.8" y="162.3">13</text>
<text x="312" y="169.3">6</text>
<text x="312" y="172.9">7</text>
<text x="316.4" y="170.7">OUTPUT2</text>
<text x="335.3" y="170.7">OUTPUT3</text>
<text x="352.8" y="172.9">10</text>
<text x="352.8" y="169.3">11</text>
<text x="312" y="176.4">8</text>
<text x="316.4" y="174.3">INPUT2</text>
<text x="316.4" y="177.8">VS</text>
<text x="335.8" y="177.8">ENABLE2</text>
<text x="338.4" y="174.3">INPUT3</text>
<text x="352.8" y="176.4">9</text>
</g>
<g font-size="3.2">
<text x="190.1" y="184.1" transform="rotate(-90 190.1 184.1)">1</text>
<text x="190.1" y="196.4" transform="rotate(-90 190.1 196.4)">2</text>
</g>
<g font-size="2.5" fill="#8d2323">
<text x="73.4" y="17.6" transform="rotate(-90 73.4 17.6)">R</text>
<text x="73.4" y="38.8" transform="rotate(-90 73.4 38.8)">G</text>
<text x="73.4" y="44.1" transform="rotate(-90 73.4 44.1)">R</text>
<text x="73.4" y="65.3" transform="rotate(-90 73.4 65.3)">G</text>
<text x="73.4" y="70.6" transform="rotate(-90 73.4 70.6)">R</text>
<text x="73.4" y="91.7" transform="rotate(-90 73.4 91.7)">G</text>
<text x="73.4" y="97" transform="rotate(-90 73.4 97)">R</text>
<text x="73.4" y="118.2" transform="rotate(-90 73.4 118.2)">G</text>
</g>
<g font-size="2.5" fill="#00f">
<text x="67.2" y="134.1">1</text>
<text x="90" y="134.1">4</text>
<text x="67.2" y="141.1">2</text>
<text x="90" y="141.1">3</text>
<text x="67.2" y="153.5">1</text>
<text x="90" y="153.5">4</text>
<text x="67.2" y="160.5">2</text>
<text x="90" y="160.5">3</text>
<text x="67.2" y="172.9">1</text>
<text x="90" y="172.9">4</text>
<text x="67.2" y="179.9">2</text>
<text x="90" y="179.9">3</text>
<text x="67.2" y="192.3">1</text>
<text x="90" y="192.3">4</text>
<text x="67.2" y="199.3">2</text>
<text x="90" y="199.3">3</text>
<text x="67.2" y="213.4">1</text>
<text x="90" y="213.4">4</text>
<text x="67.2" y="220.5">2</text>
<text x="90" y="220.5">3</text>
<text x="67.2" y="231.1">1</text>
<text x="90" y="231.1">4</text>
<text x="67.2" y="238.1">2</text>
<text x="90" y="238.1">3</text>
<text x="67.2" y="250.5">1</text>
<text x="90" y="250.5">4</text>
<text x="67.2" y="257.5">2</text>
<text x="90" y="257.5">3</text>
<text x="67.2" y="269.9">1</text>
<text x="90" y="269.9">4</text>
<text x="67.2" y="276.9">2</text>
<text x="90" y="276.9">3</text>
</g>
</svg>
